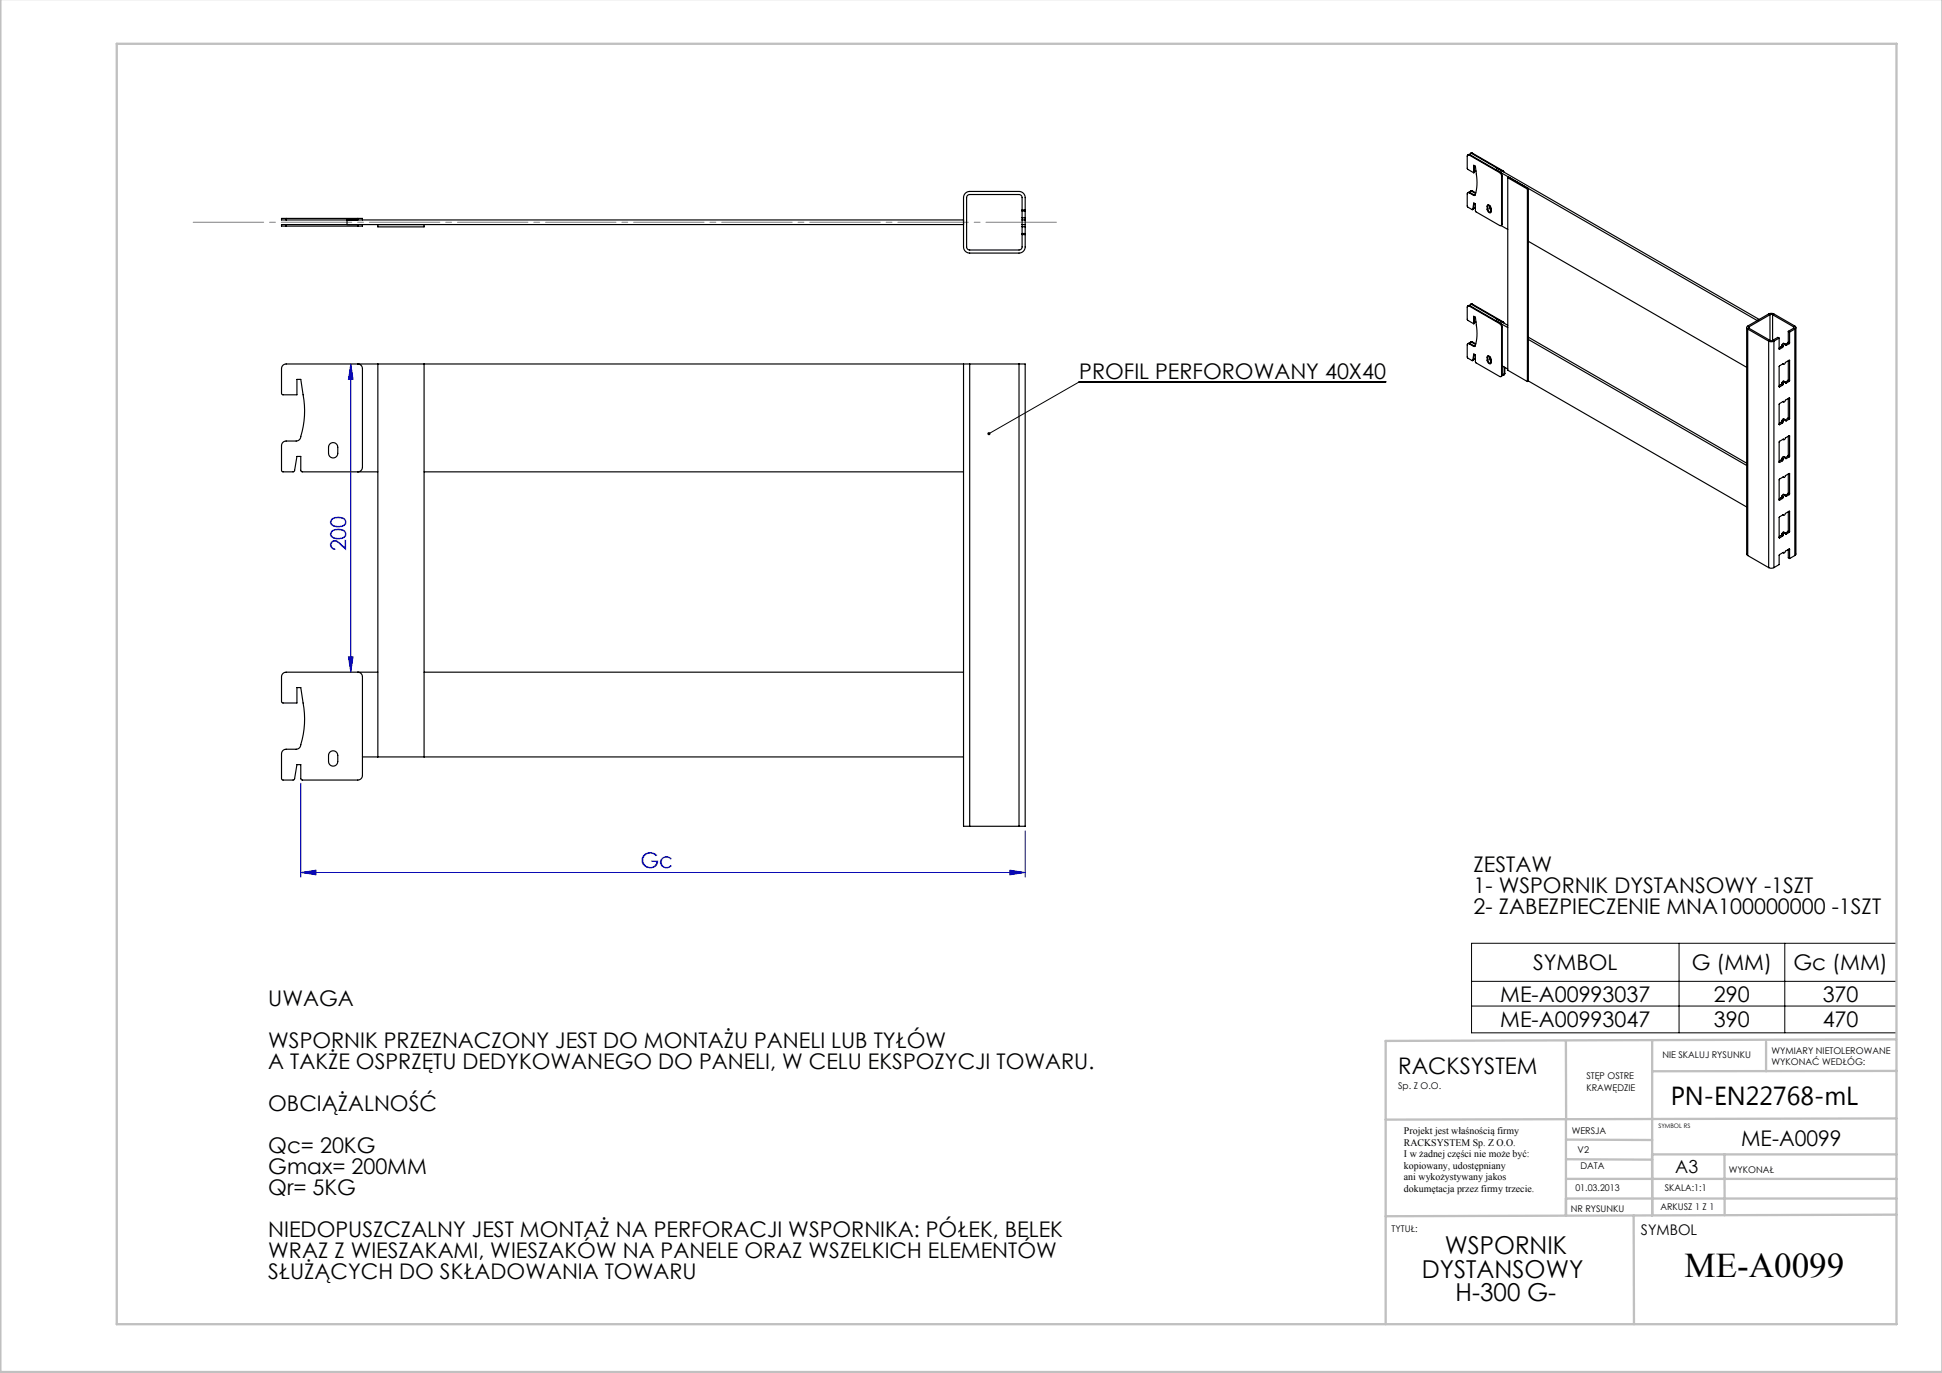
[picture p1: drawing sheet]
<svg xmlns="http://www.w3.org/2000/svg" width="420mm" height="297mm" viewBox="0 0 420 297" stroke-linecap="round" stroke-linejoin="round" font-family="sans-serif">
<path d="M75.9 78.7l.5 3.3h-1zM75.9 78.7v66.7M75.4 142.1h1l-.5 3.3zM65.1 169.4v20.3M221.7 179.7v10M65.1 188.7l3.3-.5v1zM65.1 188.7h156.6M218.4 188.2l3.3 .5-3.3 .5z" fill="none" stroke="#00f" stroke-width=".22"/>
<path d="M299.7 82.6h-66.3l-19.5 11.2M318.3 204h91.9v19.4h-91.9zM318.3 212.3h91.9M318.3 217.6h91.9M363.1 204v19.4M386 204v19.4" fill="none" stroke="#000" stroke-width=".22"/>
<path d="M41.4 48.1h187.5" fill="none" stroke="#808080" stroke-width=".22" stroke-dasharray="15.2 1.3 1.3 1.3" stroke-dashoffset="-.4"/>
<g fill="none" stroke="#c0c0c0" stroke-width=".5">
<path d="M.1 -.1v296.9h419.9M25.2 9.5h385v276.9h-385zM338.7 225.2v16.9M357.3 225v37.9v-13.2M382 225.4v6.3M410.1 224.8l-110.4 .4v61.2M410.1 231.7h-52.8M338.7 259.3h71.5M338.7 255h71.5M338.7 250.8l18.6 .1M338.7 246.5l18.6 .1M338.7 242.1v20.9"/>
<path d="M357.3 249.7h52.9M373 249.7v13.2M410.1 241.9l-110.4 .3M353.3 262.9l.1 23.5M410.2 262.7l-110.5 .4"/>
</g>
<path d="M213.6 93.6a.34 .34 0 0 1 .5 0 .34 .34 0 0 1 0 .5 .34 .34 0 0 1-.5-.1l.3-.2-.3 .2z" fill="#000"/>
<g fill="#00f">
<path d="M65.1 188.7l3.3-.5v1zM218.4 188.2l3.3 .5-3.3 .5z"/>
<path d="M75.9 78.7l.5 3.3h-1zM75.4 142.1h1l-.5 3.3z"/>
</g>
<g fill="none" stroke="#000" stroke-width=".25">
<path d="M317.7 33.5a.26 .26 0 0 0-.3 0 .26 .26 0 0 0-.1 .3v2.7l1.4 .9M317.7 33.5l6.6 3.8M317.9 33.5h-.5M317.9 33.5l62.1 35.8M317.9 33.5h-.2M318.3 33.2a.26 .26 0 0 0-.3 0 .26 .26 0 0 0-.1 .3M318.3 33.2l62.2 35.9M318.4 33.1l-.4 .1M318.4 33.1l-.1 .1M318.4 33.1l6.6 3.8M318.7 37.4v-1.7l.4 .3 .2 1.7a7.2 7.2 0 0 1-.4 4.6l-.2-.1M318.9 35.8v1.5l-.2 .1"/>
<path d="M318.9 36.8l.3 .2M323.9 36.4l-.4 .3M324.3 37.3l.4 .8M324.3 37.3a.56 .56 0 0 1 .6 .7M324.7 38.1v10.4M324.9 38l-.2 .1M324.9 38v10.4M325 36.9l.3 .4M325 36.9l-.1 .1M326.1 38.4v41.7l4.2 2.4M326.1 38.4l4.2 2.5M326.3 38.3l-.2 .1"/>
<path d="M61.9 48.6h-1v.3h1M61.9 47.2h-1v.4h1M61.9 47.6h146.5M61.9 48.6h146.5M61.9 47.2v.4M61.9 48.6v.3M61.9 48.9h15.5M61.9 47.2h15.5M75.1 47.6v1M77.4 47.2h1v.4M77.4 47.2v.4M77.4 48.6v.3"/>
<path d="M78.4 48.6v.3h-1M81.7 48.6v.5h10v-.5M221.1 45.4v-2.7a.67 .67 0 0 0-.7-.6h-10.7a.67 .67 0 0 0-.6 .6v10.7a.67 .67 0 0 0 .6 .7h10.7a.67 .67 0 0 0 .7-.7v-2.7M221.1 47.6v1M221.1 47.1v.5M221.1 48.6v.4M221.1 45.4v.2M221.1 50.5v.2M221.1 47.6h.6M221.1 48.6h.6M221.1 45.4h.6M221.1 45.6v1.5"/>
<path d="M221.1 49v1.5M221.1 50.7h.6M221.1 47.1h.6M221.1 49h.6M221.1 45.6h.6M221.1 50.5h.6M221.7 45.4v-2.7a1.33 1.33 0 0 0-1.3-1.3h-10.7a1.33 1.33 0 0 0-1.3 1.3v10.7a1.33 1.33 0 0 0 1.3 1.3h10.7a1.33 1.33 0 0 0 1.3-1.3v-2.7M221.7 47.6v1M221.7 47.1v.5M221.7 48.6v.4M221.7 45.4v.2M221.7 50.5v.2"/>
<path d="M221.7 45.6v1.5M221.7 49v1.5M317.7 41.7a.26 .26 0 0 0-.3 0 .26 .26 0 0 0-.1 .3v2.7l1.1 .6h.1M317.7 41.7l1 .5M317.9 41.6l-.5 .1M317.9 41.6l-.2 .1M317.9 41.6l.9 .6M318.3 41.4a.26 .26 0 0 0-.3 0 .26 .26 0 0 0-.1 .2M318.3 41.4l.8 .5M318.4 41.3l-.4 .1M318.4 41.3l-.1 .1M318.4 41.3l.8 .4"/>
<path d="M318.5 45.3l.2-1.4 .4 .2 .1 1.7 5.1 3a.26 .26 0 0 0 .3 0 .26 .26 0 0 0 .1-.3M318.7 45.2l-.2 .2M318.7 45.2l-.2 .1M318.7 44.9l.3 .1 .1-.1M318.8 42.2h.2M318.8 42.2h-.1M318.9 44l-.2 1.2M319.1 45h-.1M321.6 44.6l.1-.1a.56 .56 0 0 1 .6 0 .56 .56 0 0 1 .2 .6v.8a.56 .56 0 0 1-.7 0 .56 .56 0 0 1-.2-.6M321.6 44.6v.7M321.8 45.2l.2 .5 .4 .3M321.8 44.5l-.2 .1"/>
<path d="M321.8 45.2l-.2 .1M321.8 44.5v.7M321.8 44.3v.2M322.2 44.9l.3 .7M322.2 44.5v.4M322.3 44.9l.2 .4M322.3 44.7v.2M322.3 44.9h-.1M324.6 48.8l1.5 .8M324.9 48.4l-.3 .4M324.9 48.4l-.2 .1M330.3 40.9v41.6"/>
<path d="M330.3 40.9l.2-.1v41.6M330.5 52.2l47.3 27.3M77.4 78.7a1 1 0 0 1 1 1v21.4a1 1 0 0 1-1 1M81.7 78.7v85M91.7 78.7v85M208.4 78.7h1.3M208.4 78.7v100h1.3M208.4 78.7h-146.5a1 1 0 0 0-1 1l.1 5.6 3.2 .1v-3.3h.9l.5 3.3a17.5 17.5 0 0 1-.8 9.7l-.6 .3h-2.3a1 1 0 0 0-1 1v5.3l.3 .4 2.4-.1 .6-3.3h.9v3l.2 .4h16.4M209.7 78.7h10.7M209.7 78.7v100M220.4 78.7h1.3v100h-1.3M220.4 78.7v100"/>
<path d="M317.7 74.4a.26 .26 0 0 0-.3-.1 .26 .26 0 0 0-.1 .3v2.7l1.1 .7 .1-.1M317.7 66.2a.26 .26 0 0 0-.3 0 .26 .26 0 0 0-.1 .3v2.7l1.4 .8M317.7 74.4l1 .5M317.7 66.2l6.6 3.8M317.9 66.1l-.5 .1M317.9 74.3h-.5M317.9 66.1l8.2 4.8M317.9 74.3l-.2 .1M317.9 66.1l-.2 .1M317.9 74.3l.9 .5M318.3 74a.26 .26 0 0 0-.3 0 .26 .26 0 0 0-.1 .3M318.3 65.9a.26 .26 0 0 0-.3-.1 .26 .26 0 0 0-.1 .3"/>
<path d="M318.3 65.9l7.8 4.5M318.3 74l.8 .5M318.4 65.8h-.4M318.4 74h-.4M318.4 65.8l-.1 .1M318.4 65.8l6.6 3.8M318.4 74h-.1M318.4 74l.8 .4M318.5 77.9l.2-1.3 .4 .2 .1 1.7 5.1 2.9a.26 .26 0 0 0 .3 .1 .26 .26 0 0 0 .1-.3M318.7 77.8l-.2 .2M318.7 77.8l-.2 .1M318.7 77.5l.3 .2 .1-.1"/>
<path d="M318.7 70v-1.6l.4 .2 .2 1.8a7.2 7.2 0 0 1-.4 4.6l-.2-.1M318.8 74.8l.2 .1M318.8 74.8l-.1 .1M318.9 76.6l-.2 1.2M318.9 69.5l.3 .2M318.9 68.5v1.5h-.2M319.1 77.7h-.1M321.6 77.3l.1-.2a.56 .56 0 0 1 .6 .1 .56 .56 0 0 1 .2 .6v.8a.56 .56 0 0 1-.7-.1 .56 .56 0 0 1-.2-.6M321.6 77.3v.6M321.8 77.8l.2 .6 .4 .2M321.8 77.8l-.2 .1M321.8 77.2v.6"/>
<path d="M321.8 77.2l-.2 .1M321.8 77v.2M322.2 77.6l.3 .6M322.2 77.1v.5M322.3 77.5l.2 .5M322.3 77.5l-.1 .1M322.3 77.3v.2M323.9 69.1l-.4 .2M324.3 70l.4 .7M324.3 70a.56 .56 0 0 1 .6 .7M324.7 70.7v10.5M324.9 79.1l1.2 .7"/>
<path d="M324.9 70.7v10.4M324.9 70.7h-.2M325 69.6l.3 .3M325 69.6l-.1 .1M325.3 79.4v1.5M325.5 79.5v1.3M330.5 73.4l47.3 27.3M330.5 72.9l47.3 27.3M377.8 70.9v48.9l.2 .4M378 71.2a.34 .34 0 0 1-.2-.3 .34 .34 0 0 1 .2-.4l4.5-2.6 .6-.1 .5 .1 4.6 2.6a.34 .34 0 0 1 .2 .4 .34 .34 0 0 1-.2 .3M378 71.2l4.5 2.6M378 71.2v49"/>
<path d="M378.3 70.7l-.1 .2 .1 .1M378.3 71l4.5 2.6M378.3 70.7v.3M382.5 73.8l.6 .1 .5-.1M382.5 73.8v49M382.8 68.1h.6M382.8 73.6h.6M382.8 68.1l-4.5 2.6M382.8 68.1v5.5M383.4 68.1l4.5 2.6M383.4 68.1v5.5M383.6 73.8v49"/>
<path d="M384.8 75.5h.1M384.8 73.1l-1.2 .7M384.8 73.1l-.3-.1-1.1 .6M384.8 73.1v2.4M385.2 75l.3 .2M385.2 75l-.4 .3M385.4 74.7l-.2 .3M385.4 74.7l.3 .1M385.4 74.7h.1M385.5 75.2l-.6 .3M385.6 78.7l.2 .1M385.7 74.8l-.2 .4"/>
<path d="M385.7 74.8h.1M386.1 74.4l-.4-.1-.3 .4M386.1 74.6l-.2-.2-.2 .4M386.1 74.6l.2 .1M386.1 74.6h.1M386.7 74.2l.2 .1M386.7 74.2l-.6 .3M386.8 74l-.1 .2M386.8 71.7l.2 .1M386.8 74l.2 .2M386.8 71.7v2.3M386.8 78v4.2"/>
<path d="M386.9 77.9l.1 .1M386.9 77.9l-.8 .5-.2 .4-.2-.1-.9 .5v4.4M386.9 74.3l-.6 .4M387 74.2l-.1 .1M387 71.8v2.4M387 78v4.3M387.9 70.7l.1 .2-.1 .1M387.9 71l-1.1 .7M387.9 70.7v.3M388.2 71.2l-1.2 .6M388.2 71.2v49M388.4 70.9v48.9l-.2 .4"/>
<path d="M71.3 96.1a1 1 0 0 1 1.1-.3 1 1 0 0 1 .7 .9v1.4a1 1 0 0 1-1 1 1 1 0 0 1-1-1v-1.4zM324.9 81.1l-.3 .4M324.9 81.1l-.2 .1M325.3 80.9a.26 .26 0 0 1-.1 .2 .26 .26 0 0 1-.3 0M325.5 80.8l-.3 .3M325.5 80.8l-.2 .1M330.5 82.4l47.3 27.3M330.5 82.4l-.2 .1M384.8 100h.1M384.8 91.8l.1 .1M384.8 83.6l.1 .1M385.2 83.2l.3 .1"/>
<path d="M385.2 83.2l-.4 .2M385.2 91.3l.3 .2M385.2 91.3l-.4 .3M385.2 99.5l.3 .2M385.2 99.5l-.4 .3M385.4 82.8l-.2 .4M385.4 91l-.2 .3M385.4 99.2l-.2 .3M385.4 82.8h.1M385.4 91h.1M385.4 99.1v.1M385.4 82.8l.3 .2"/>
<path d="M385.4 91l.3 .1M385.4 99.1l.3 .2M385.5 99.7l-.6 .3M385.5 91.5l-.6 .4M385.5 83.3l-.6 .4M385.6 86.9l.2 .1M385.6 95l.2 .1M385.7 99.3l-.2 .4M385.7 91.2l-.2 .3M385.7 83l-.2 .3M385.7 83h.1M385.7 91.1v.1"/>
<path d="M385.7 99.3h.1M386.1 82.6l-.4-.2-.3 .4M386.1 90.8l-.4-.2-.3 .4M386.1 98.9l-.4-.1-.3 .3M386.1 99.1l-.2-.2-.2 .4M386.1 99.1l.2 .1M386.1 90.9l-.2-.1-.2 .3M386.1 90.9l.2 .1M386.1 82.7l-.2-.1-.2 .4M386.1 82.8l.2 .1M386.1 82.7v.1M386.7 82.3l-.6 .4"/>
<path d="M386.7 82.3l.2 .2M386.7 90.5l-.6 .3M386.7 90.5l.2 .2M386.7 98.7l-.6 .3M386.7 98.7l.2 .1M386.8 82.2l-.1 .1M386.8 90.3l-.1 .2M386.8 98.5l-.1 .2M386.8 86.2v4.1M386.8 94.4v4.1M386.8 82.2l.2 .1M386.8 90.3l.2 .2"/>
<path d="M386.8 98.5l.2 .2M386.9 94.3h.1M386.9 94.3l-.8 .4-.2 .4-.2-.1-.9 .6v4.4M386.9 86.1l.1 .1M386.9 86.1l-.8 .5-.2 .3-.2-.1-.9 .6v4.4M386.9 98.8l-.6 .4M386.9 90.7l-.6 .3M386.9 82.5l-.6 .4M387 98.7l-.1 .1M387 90.5l-.1 .2M387 82.3l-.1 .2M387 86.2v4.3"/>
<path d="M387 94.3v4.4M91.7 102.1h116.7M384.8 116.3l.1 .1M384.8 108.1l.1 .1M385.2 107.7l.3 .1M385.2 107.7l-.4 .2M385.2 115.8l.3 .2M385.2 115.8l-.4 .3M385.4 107.3l-.2 .4M385.4 115.5l-.2 .3M385.4 107.3h.1M385.4 115.5h.1"/>
<path d="M385.4 107.3l.3 .2M385.4 115.5l.3 .2M385.5 116l-.6 .4M385.5 107.8l-.6 .4M385.6 103.2l.2 .1M385.6 111.4l.2 .1M385.6 119.5l.2 .1M385.7 115.7l-.2 .3M385.7 107.5l-.2 .3M385.7 107.5h.1M385.7 115.6v.1M386.1 107.1l-.4-.2-.3 .4"/>
<path d="M386.1 115.3l-.4-.2-.3 .4M386.1 115.4l-.2-.1-.2 .3M386.1 115.4l.2 .1M386.1 107.2l-.2-.1-.2 .4M386.1 107.2l.2 .2M386.6 118.9l.2 .1M386.7 106.8l-.6 .4M386.7 106.8l.2 .2M386.7 115l-.6 .3M386.7 115l.2 .2M386.8 106.7l-.1 .1M386.8 114.8l-.1 .2"/>
<path d="M386.8 102.5v4.2M386.8 110.7v4.1M386.8 118.9v1.8l.2 .1M386.8 106.7l.2 .1M386.8 114.8l.2 .2M386.9 118.8h.1M386.9 118.8l-.8 .4-.2 .4-.2-.1-.9 .5v2.1l-1.2 .7M386.9 110.6l.1 .1M386.9 110.6l-.8 .5-.2 .3-.2-.1-.9 .6v4.4M386.9 102.4l.1 .1M386.9 102.4l-.8 .5-.2 .4-.2-.2-.9 .6v4.4M386.9 115.2l-.6 .3"/>
<path d="M386.9 107l-.6 .4M387 115l-.1 .2M387 106.8l-.1 .2M387 102.5v4.3M387 110.7v4.3M387 118.8v2M378 120.2l4.5 2.6M382.5 122.8l.6 .1 .5-.1M388.2 120.2l-1.2 .6M77.4 145.4a1 1 0 0 1 1 1v21.3a1 1 0 0 1-1 1h-12.1l-.2-.3v-3h-.9l-.6 3.2-2.5 .1-.2-.3v-5.3a1 1 0 0 1 1-1h2.2a1 1 0 0 0 1-1 18.8 18.8 0 0 0 .5-9l-.5-3.4h-.9v3.4l-3.2-.1-.1-5.6a1 1 0 0 1 1-1h19.8M91.7 145.4h116.7M71.3 162.8a1 1 0 0 1 1.1-.3 1 1 0 0 1 .7 .9v1.3a1 1 0 0 1-1 1 1 1 0 0 1-1-1v-1.3z"/>
<path d="M78.4 163.7h130M209.7 178.7h10.7"/>
</g>
<text font-size="7.5" x="364.3" y="276.2">ME-A0099</text>
<text font-size="5.6" x="361.3" y="239.1">PN-EN22768-mL</text>
<g font-size="5.3">
<text x="312.5" y="271.3">WSPORNIK</text>
<text x="307.5" y="276.4">DYSTANSOWY</text>
<text x="314.8" y="281.5">H-300 G-</text>
</g>
<text font-size="4.9" x="302.4" y="232.4">RACKSYSTEM</text>
<g font-size="4.7">
<text x="233.4" y="82">PROFIL PERFOROWANY 40X40</text>
<text x="318.7" y="188.7">ZESTAW</text>
<text x="318.7" y="193.2">1- WSPORNIK DYSTANSOWY -1SZT</text>
<text x="318.7" y="197.7">2- ZABEZPIECZENIE MNA100000000 -1SZT</text>
<text x="331.6" y="209.9">SYMBOL</text>
<text x="365.9" y="209.9">G (MM)</text>
<text x="387.9" y="209.9">Gc (MM)</text>
<text x="58" y="217.7">UWAGA</text>
<text x="324.5" y="216.7">ME-A00993037</text>
<text x="370.7" y="216.7">290</text>
<text x="394.2" y="216.7">370</text>
<text x="58" y="226.8">WSPORNIK PRZEZNACZONY JEST DO MONTAŻU PANELI LUB TYŁÓW</text>
<text x="324.5" y="222.2">ME-A00993047</text>
<text x="370.7" y="222.2">390</text>
<text x="394.2" y="222.2">470</text>
<text x="58" y="231.3">A TAKŻE OSPRZĘTU DEDYKOWANEGO DO PANELI, W CELU EKSPOZYCJI TOWARU.</text>
<text x="58" y="240.4">OBCIĄŻALNOŚĆ</text>
<text x="58" y="249.4">Qc= 20KG</text>
<text x="376.6" y="247.8">ME-A0099</text>
<text x="58" y="253.9">Gmax= 200MM</text>
<text x="58" y="258.5">Qr= 5KG</text>
<text x="58" y="267.5">NIEDOPUSZCZALNY JEST MONTAŻ NA PERFORACJI WSPORNIKA: PÓŁEK, BELEK</text>
<text x="58" y="272">WRAZ Z WIESZAKAMI, WIESZAKÓW NA PANELE ORAZ WSZELKICH ELEMENTÓW</text>
<text x="58" y="276.6">SŁUŻĄCYCH DO SKŁADOWANIA TOWARU</text>
</g>
<g font-size="4.7" fill="#00f">
<text x="74.8" y="119.3" transform="rotate(-90 74.8 119.3)">200</text>
<text x="138.5" y="187.7">Gc</text>
</g>
<text font-size="3.9" x="362.3" y="253.8">A3</text>
<text font-size="3.2" x="354.9" y="267.2">SYMBOL</text>
<g font-size="2.2">
<text x="303.6" y="245.3">Projekt jest właśnością firmy</text>
<text x="303.6" y="247.8">RACKSYSTEM Sp. Z O.O.</text>
<text x="303.6" y="250.3">I w żadnej części nie może być:</text>
<text x="303.6" y="252.8">kopiowany, udostępniany</text>
<text x="303.6" y="255.3">ani wykożystywany jakos</text>
<text x="303.6" y="257.8">dokumętacja przez firmy trzecie.</text>
</g>
<g font-size="2">
<text x="383.1" y="227.9">WYMIARY NIETOLEROWANE</text>
<text x="343.1" y="233.4">STĘP OSTRE</text>
<text x="359.5" y="228.9">NIE SKALUJ RYSUNKU</text>
<text x="383.1" y="230.4">WYKONAĆ WEDŁÓG:</text>
<text x="302.4" y="235.5">Sp. Z O.O.</text>
<text x="343.1" y="235.9">KRAWĘDZIE</text>
<text x="339.9" y="245.4">WERSJA</text>
<text x="341.2" y="249.4">V2</text>
<text x="340.7" y="257.7">01.03.2013</text>
<text x="341.8" y="252.9">DATA</text>
<text x="360.1" y="257.7">SKALA:1:1</text>
<text x="373.9" y="253.8">WYKONAŁ</text>
<text x="339.7" y="262.3">NR RYSUNKU</text>
<text x="359.1" y="261.8">ARKUSZ 1 Z 1</text>
<text x="301" y="266.4">TYTUŁ:</text>
</g>
<text font-size="1.3" x="358.7" y="244">SYMBOL RS</text>
</svg>
